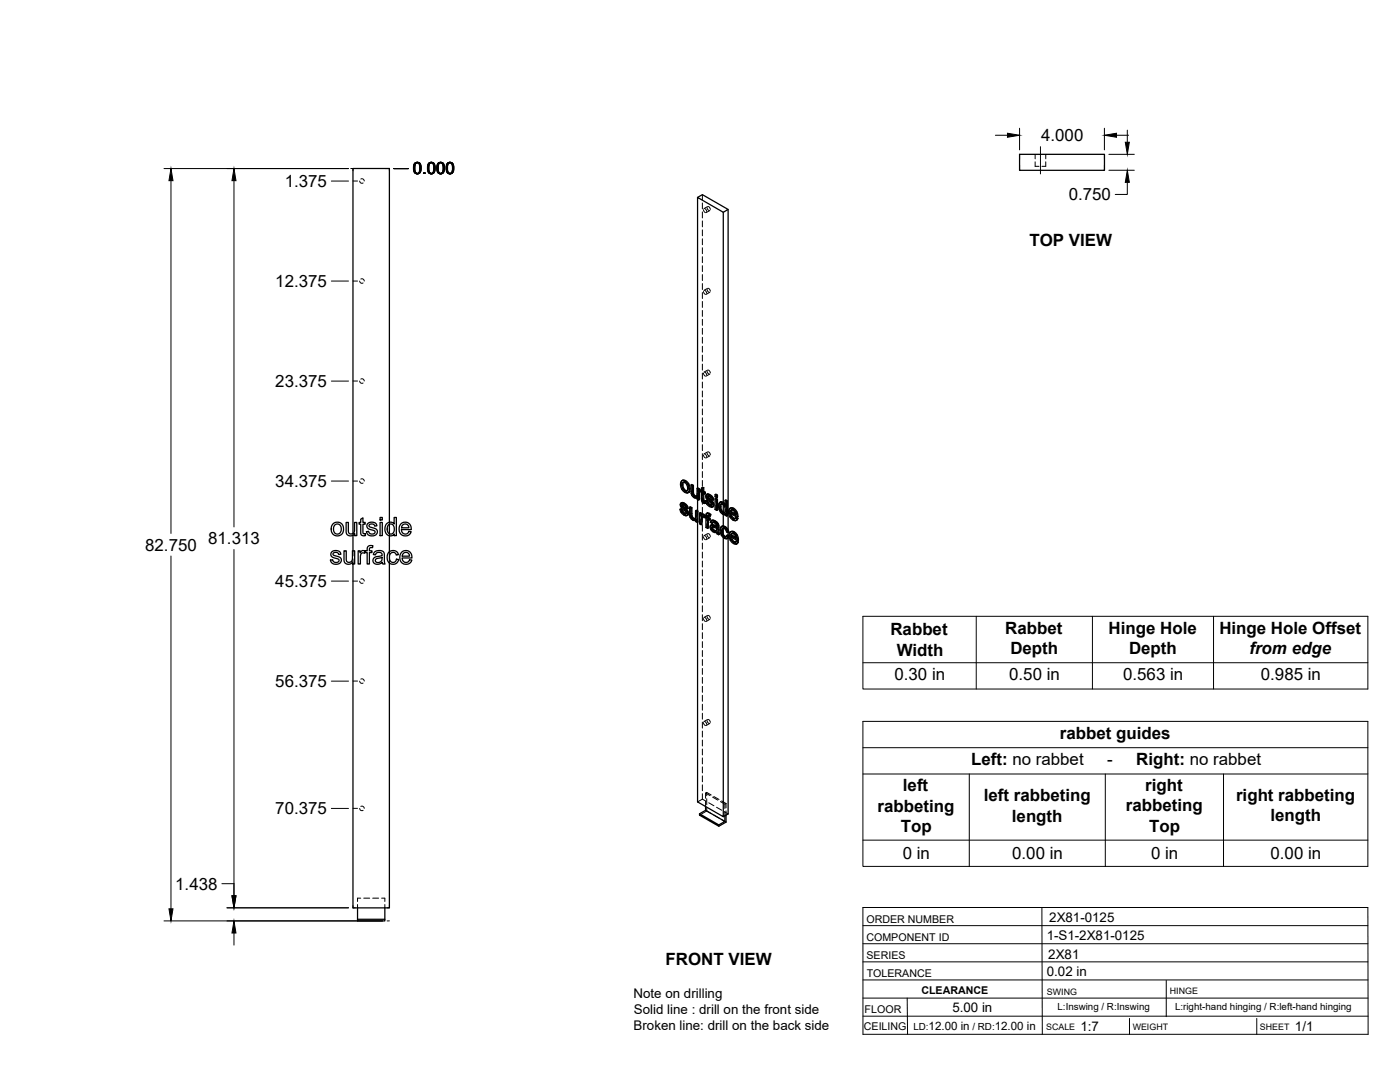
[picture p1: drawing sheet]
<svg xmlns="http://www.w3.org/2000/svg" width="559mm" height="432mm" viewBox="0 0 559 432" stroke-linecap="round" stroke-linejoin="round" font-family="sans-serif">
<!-- layer: Visible -->
<g fill="none" stroke="#000" stroke-width=".51">
<path d="M278.4 78.8l2-1.1 10.2 5.9-1.9 1.1M407 61.6h33.8v6.4h-33.8zM290.6 83.6v127.8M272.2 191.8l.6-.2 .9 .2zM272.2 191.8l-.5 .6-.1 .9 .5 1.9 1.5 1.4 .8 .1 .5-.3M272.3 193.6l.3 1.4M272.6 195l.3-.1 .8 .8-.3 .2zM272.8 192.5l-.2 .9M272.9 194.9l-.3-1.5-.3 .1 .2-.8 .5-.2 .9 .6 .5 1.4-.2 1.4h-.8M273.4 192l1 1a1.88 1.88 0 0 1 1 2M273.7 195.7l.5 .2M273.7 191.8l1.2 1.3"/>
<path d="M274.6 193.3l.5 1.9 .3-.2-.2 1.2M275.1 195.2l-.2 1.2 .3-.2-.6 .5M275.8 193.5l.7 .4 .3-.2v3.2M276.5 193.9v3.1l.3-.1 .3 .6M276.5 197.1l.3 .6 .3-.2 .5 .4M276.8 197.7l.4 .4h.9l-.3 .1M276.8 193.7l-.7-.4-.3 .2v2.9l.3 1.1 .8 1a.97 .97 0 0 0 1.4 .1v.6l.5 .4M277.2 198.1l.6 .1M278.2 194.9l.6 .4 .4-.2v4.3l-.4 .2v-4.3M278.3 198.6l-.3 .2M278.4 194.8v-116l10.3 5.9v115.7l-.7-.2-.8 .4-.4 1.7 .9 2.2 1.1 .8 .6-.2v.5l.6 .4M278.4 199.3v4.6"/>
<path d="M279.2 195.1l-.7-.4-.3 .2v2.6l-.4 .7M280 195.5l-.5 .1v.6l.5 .3v3.3l.9 1h.7l-.1-.7h-.6M280 194.8l.9-.2v1.5M280.6 194.8v1.5l.3-.2 .6 .3M280.6 196.3l.6 .3 .3-.2v.6l-.3 .2v-.6M280.6 199.7l.7 .2M280.7 200l.8 .1M280.9 194.6l-.9 .2v1.1l-.5-.3M280.9 197v2.6M281.2 197.2l-.6-.4v2.8l.5 .2M281.6 199.8l.6 .3M282.1 197.3l.7-.1 .6 .2"/>
<path d="M282.3 198.3l.1 .3 .3-.2 .2 .3M282.4 198.6l.2 .3 .3-.2 1.5 1.4M282.4 197.1l-.4 .3M282.5 197.4h.9l.7 .6M282.5 199.9l-.9-.1 .7 1.6 1.3 .9 .9-.1M282.6 198v.1M282.6 198.9l1.4 1.4 .4-.2 .4 .6M282.7 198.4l-.4-.3 1 .3 .6 1 .6 .2M282.8 197.2l-.9 .3-.2 .9 .3 .7 2 1.9-.2 .7M283.1 197.6l.7 .6 .3-.2 .5 .6M283.8 198.2l.5 .6 .3-.2 .2 .9-.3 .1-.2-.8M285.4 199l.3-.1 .7 .3-.4 .2z"/>
<path d="M285.4 197.4l.3-.2 .7 .4-.4 .2zM285.4 199v4.3l.6 .4M285.4 197.4v.8l.6 .4M286.4 199.2v4.3l-.4 .2v-4.3M286.4 197.6v.8l-.4 .2v-.8M289.4 199.7l.6 .3 .3-.1v5.9l-.3 .2v-6M290.3 199.9l-.6-.4-.3 .2v2.1l-.4-.7M133 209l1.7-.6 1.7 .7 .6 1v2.2l-1.1 1.3-1.7 .2-1.4-.8-.6-1.6a2.79 2.79 0 0 1 .8-2.4zM133.5 209.6l.6-.4 .9-.1 1 .9 .1 1.9-.8 1.1h-1.2l-.7-.6-.3-1.5zM137.3 219.8h.9v3.8a1.32 1.32 0 0 0 1.7 .7 1.32 1.32 0 0 0 .8-1.7v-2.8h.9v5.3h-.8v-.8a1.86 1.86 0 0 1-2.3 .9 1.86 1.86 0 0 1-1.2-2.1zM138.2 208.5h.8l.1 3.8a1.31 1.31 0 0 0 1.7 .7 1.31 1.31 0 0 0 .7-1.7v-2.8h.9v5.3h-.8v-.8a1.86 1.86 0 0 1-2.2 .8 1.86 1.86 0 0 1-1.2-2zM140.9 213.7v6.1"/>
<path d="M143 219.8h.7v.8a1.27 1.27 0 0 1 2.1-.6l.8-.2v-1.1a1.58 1.58 0 0 1 2.2-.9l-.1 .8a.81 .81 0 0 0-.9-.1 .81 .81 0 0 0-.4 .8v.5h1.1v.7h-1.1v4.6h-.8v-4.6h-.8v-.4l-.3 .7-.9-.2-.6 .5-.2 4h-.8zM144 207.2l.9-.5v1.8h.9v.7h-.9v3.4l.2 .3 .7 .1 .1 .7h-1.3l-.5-.4-.1-4.1h-.7v-.7h.7zM146.7 209l1.7-.6a1.73 1.73 0 0 1 2 1.4l-.8 .2a1.17 1.17 0 0 0-1.1-.9 1.17 1.17 0 0 0-1.2 .8l.4 .4 2.1 .6a1.59 1.59 0 0 1 .7 2.1 1.59 1.59 0 0 1-2 .9l-1.5-.4-.7-1.3 .9-.2 .2 .7 .7 .4 1.3-.2a.74 .74 0 0 0 .3-.9 .74 .74 0 0 0-.9-.4l-1.3-.4a1.37 1.37 0 0 1-.8-2.2zM151.7 208.5h.9v5.3h-.9zM151.7 206.5h.9v1h-.9zM154.3 209l1.1-.6a1.86 1.86 0 0 1 1.9 .7v-2.6h.9v7.3h-.8v-.7a2.16 2.16 0 0 1-2.7 .5 2.16 2.16 0 0 1-1.1-2.5zM154.9 209.6l1.3-.5 1 1.1v2l-.7 .8h-1l-.8-.9-.1-1.5zM155.4 208.4v-141.2h-14.5v145.7M155.4 209.2v3.8M155.4 213.8v6.4M160 209.1l1-.6h1.5l1 .6 .5 1.1 .1 1.1h-3.9l.2 1 .9 .7a1.43 1.43 0 0 0 1.9-.9l.9 .1-.7 1.1-.8 .5h-1.6l-1-.6-.7-1.8 .1-1.1zM160.7 209.5l.6-.3h1.1l.5 .5 .3 .9h-2.9z"/>
<path d="M271.4 203.2l.6 .3M271.9 200.7l.7-.1 .6 .2M272 203.5l.4-.2 .2 .9-.3 .1zM272.1 201.7l.7 .4M272.2 202l.2 .3 .4-.2 1.5 1.4M272.2 200.6l-.4 .2M272.3 204.3l.7 .6h.8M272.3 200.8h.9l.8 .6M272.4 203.3l-1-.1 .8 1.8 1.2 .7 .9-.1M272.4 202.3l1.5 1.4 .4-.2 .4 .7M272.5 201.4l-.1 .1M272.5 201.8l-.3-.3 1 .3 .5 1 .7 .3"/>
<path d="M272.6 204.2l.7 .6M272.6 200.6l-.9 .3-.2 .8 .4 .9 1.9 1.8-.2 .7M272.9 201l.7 .6 .4-.2 .5 .7M273 204.9l.6 .2M273.6 201.6l.5 .6 .4-.1 .2 .8-.3 .2-.3-.9M273.7 205.1h-.1M273.9 203.7l.4 .6 .4-.1 .1 .7M274.3 204.3l.2 .7 .3-.1-.2 .5M274.5 205l-.2 .6 .3-.2-.4 .4M275.2 202.4l.7 .4 .3-.2v3.2M275.9 202.8v3.1l.3-.1 .3 .6M275.9 206l.3 .6 .3-.2 .4 .4"/>
<path d="M276.2 206.6l.4 .4h.9M276.2 202.6l-.7-.4-.3 .2v3l.3 1.2 .8 .8a.97 .97 0 0 0 1.4 .1M276.6 207l.6 .2M277.5 207l-.3 .2M277.6 203.8l.7 .4 .3-.2v4.3l-.3 .2v-4.3M277.7 207.5v.7l.6 .3M277.7 207.5l-.2 .2M278.4 208.4v111.6l10.3 5.9v-111.4M278.6 204l-.7-.4-.3 .2v2.7l-.4 .7M279.2 204.7l.6 .4 .3-.2v.5l.4-.2M279.8 205.1v.6l.7-.5 .4 .1M280 206.4l.2 2.8-.3 .2v-2.2"/>
<path d="M280.1 204.9l-.6-.3-.3 .1v4.3l.7 .4M280.2 205.3h.7l.6 .4M280.3 206.1v.1M280.6 205.4l.6 .5M281 206.6l-.8-.5-.2 .3 .3-.2-.1 .8M281.2 206.4l.6 .4v3.7l.6 .4M281.2 206.4v-.3l-.2 .5M281.2 200.3l.1 .7M281.2 206.5l-.2 .1M282.2 204.9h.9l.6 .4M282.2 200.1l.3-.2 .3 .8-.3 .2zM282.4 206.6l.7 .4 .3-.2v.6l-.3 .1v-.5"/>
<path d="M282.5 204.7l-.5 .2M282.5 200.9l.7 .6h.8M282.7 207.3v3.4l-.3 .2v-3.8l.7 .4M282.7 205.7v.7M282.8 205.1l.6 .4 .3-.2-.4 .8 .1-.6M282.8 200.7l.7 .7M283.1 204.9l-.6-.2-.5 .2-.2 1.3-.6-.3 .6-.1M283.2 201.5l.6 .2M283.3 206.1a.45 .45 0 0 0-.5-.5 .45 .45 0 0 0-.4 .6v.4l.3-.2 .7 .4M283.9 209.6l.7-.2 1.4 .5M283.9 201.7h-.1M284.1 210.7l.2 .6 .3-.2 .6 .5"/>
<path d="M284.1 200.3l.4 .6 .3-.2 .2 .8M284.2 210.4l-.1 .3 .3-.2 .2 .6M284.2 209.4l-.5 .2M284.3 211.3l.5 .5h1h-1M284.3 210.3l-.1 .1M284.4 207.7l.8 .4 .3-.2 .8 .6M284.4 210.3l.6 .2a.79 .79 0 0 1 .9 .2 .79 .79 0 0 1 0 1l-.4 .3M284.4 210.3l-.2 .1M284.4 210.3v.2M284.5 200.9l.2 .7 .3-.1-.2 .5M284.5 208.4l-.4 .5 .2-.4 .5-.1 1.1 1a.43 .43 0 0 1 .1 .6 .43 .43 0 0 1-.7 0l-1-.4M284.6 209.4l-1 .3-.2 1 .7 1.1 1.1 .7a.62 .62 0 0 1 1 .5l.6 .4"/>
<path d="M284.7 201.6l-.2 .6 .3-.2-.5 .4M284.7 207.6l-.8 .2M285.2 208.1l.8 .5 .3-.1 .4 .5M285.5 207.9l-.8-.3-.9 .3-.3 .5 .6 .5M286 208.6l.4 .6 .3-.2 .2 .7M286.4 209.2l.2 .6 .3-.1 .1 2.9M286.6 209.8l.1 2.9 .3-.1 .1 .6-.3 .2-.1-.6M287.4 202.4l.3 1.4M287.5 200.4h1.2l.6 .6M287.7 201.3h.7l.7 .8 .3 1.1-.2 1.4M287.7 201.3l-.3 1.1 .4-.2 .3 1.4M287.7 203.8l.4-.2 .7 .8-.4 .2z"/>
<path d="M287.8 201.2l-.1 .1M287.8 200.3l-.5 .2M288 201.1l-.2 1.1M288.1 212v.1a1.2 1.2 0 0 0 .8 1.4l.5 .5M288.2 210.1l.9 .2 .3-.2 1 1M288.4 213.4l.7 .8h.8M288.4 200.6l.6 .5h.4M288.4 204.6h.8M288.5 209.9l-.6 .3M288.6 210.8l-.2 1M288.7 210.8v2.4l-.3-1.4-.3 .2v-.4l.3-.7 .4-.1 .7 .4 .5 1.1 .6 .2v1.2M288.7 201.5v2.8"/>
<path d="M288.7 205.3v4.6M288.8 204.4l.4 .1M289.1 210.3l.8 .6a1.43 1.43 0 0 1 1 1.5l-.3 .1-.5-1.3M289.4 210.1l-.9-.2-.7 .3-.3 .7v1.4l.9 2 1 .6 .7 .1M289.4 205.1l-.2 .2M290 213.7l.7 .4M290.6 214.7v110.1l-1.9 1.1M290.7 214.1l.3-.1-.2 .5-.7 .5zM291 214l-.6-.5-.7 .8-.6-.1M291.3 202.9h1a1.84 1.84 0 0 1 1.8 1.2M291.5 212.3l.8-.1a1.99 1.99 0 0 1 2 1.3M291.5 204.3l2.1 1.2-.4-1.1-.9-.9-.6 .1-.2 .7 .3-.2 1.7 1"/>
<path d="M291.7 213.6l2.1 1.2-.5-1.3-.9-.6h-.4l-.3 .7 .3-.2 1.7 1M291.8 206.1l.8 .8h.8M291.8 205l.3 .9M292 203.5l-.2 .6M292 214.4l.3 .9M292 215.5l.8 .8h.8M292.2 212.9l-.2 .5M292.5 203l1 1a1.94 1.94 0 0 1 1.1 2.1M292.6 206.9l.6 .2M292.7 212.4l1.1 1a1.97 1.97 0 0 1 .9 2M292.8 216.3l.5 .2M292.9 202.8l-.9-.2-1 .7-.2 1 .2 1.4 .7 1.1 1.3 1h.7l.8-.9"/>
<path d="M293.1 212.2l-.9-.2-.9 .5-.3 1.5 .3 1.2 .7 1.1 1.2 .8 .6 .1 .9-.9M293.3 207l-.1 .1M293.5 216.4l-.2 .1M293.6 206.6l.6 .5M293.8 204.3l.4 1.9 .4-.1-.4 .1M293.8 216l.6 .5M293.9 213.7l.5 1.9 .3-.2-.3 .2M294.2 206.4l-2.8-1.6 .4 1.3 .3-.2 .8 .9M294.4 215.8l-2.8-1.6 .4 1.3 .3-.2 .8 .8M294.5 206.9l-.7 .8M294.5 206.9l-.6-.5-.7 .7M294.7 216.3l-.7 .8"/>
<path d="M294.7 216.3l-.6-.5-.8 .7M132.5 220.2l1.3-.5a1.81 1.81 0 0 1 2.3 1.5l-.9 .1a1.21 1.21 0 0 0-1.1-.9 1.21 1.21 0 0 0-1.2 .8l.3 .4 2.3 .7a1.6 1.6 0 0 1 .6 2.1 1.6 1.6 0 0 1-2 .8l-1.4-.4-.8-1.3 .9-.1 .3 .7 .6 .3 1.3-.2a.81 .81 0 0 0 .2-1 .81 .81 0 0 0-1-.4l-1.1-.3a1.36 1.36 0 0 1-1-.9 1.36 1.36 0 0 1 .4-1.4zM149.4 220.4l1.7-.7 1.2 .1 .8 .5 .6 4.8h-.9l-.2-.7-1.2 .7-1.2 .1-.9-.4-.4-.7a1.74 1.74 0 0 1 2-2l.6-.1a.8 .8 0 0 0 1-.9 .8 .8 0 0 0-1.1-.6l-1.1 .2-.4 .7-.9-.1zM149.9 223.2l2.6-.8a1.59 1.59 0 0 1-.6 1.8 1.59 1.59 0 0 1-1.9-.1zM155.2 220.4l1.1-.6 1.5 .1 .8 .6 .4 .9-.8 .1a1.47 1.47 0 0 0-2-.9 1.47 1.47 0 0 0-.8 2.1l.5 1.3 .7 .4 1.1-.2 .5-1 .9 .1-.5 1.2a2.49 2.49 0 0 1-3.2 .2 2.49 2.49 0 0 1-.8-3.2zM155.4 224.7v137.6h-14.5v-137.2M160.3 220.4l1-.6h1.5l.9 .6 .6 1.1 .1 1.2h-3.9l.2 .9 .8 .8a1.46 1.46 0 0 0 2-1l.8 .3-.4 .8-1 .6h-1.7l-.9-.6-.5-.8-.2-1.2 .1-1.1zM161 220.9l.6-.4 1 .1 .6 .5 .3 .9h-3zM281.6 321.9v1.5l-2.4 1.4v.5l7.7 4.4v-.5l-7.7-4.4M281.6 323.4l7.7 4.4-2.4 1.4M289.3 325.6v2.2M289.8 325.3v2.8l-2.9 1.6"/>
<path d="M142.7 362.3v5.2h10.9v-.6h-10.9M153.6 362.3v4.6"/>
</g>
<!-- layer: Hidden -->
<g fill="none" stroke="#000" stroke-width=".4">
<path d="M143.6 72.2l.4 .8h.9M144 71.5h1l.4 .7M280.4 77.7v2.1M413.2 64.6v1.8h1.5M413.2 61.6v1.8M417.4 64.6v1.8h-1.5M417.4 61.6v1.8M280.4 81v2.4M280.4 84.6v2.4M280.4 88.2v2.3M280.4 91.7v2.4M280.4 95.3v2.4"/>
<path d="M280.4 98.9v2.4M280.8 83.7l.2 .7 .6 .5M281.2 83.2l.7 .6 .2 .6M282.2 82.8l.2 .7 .7 .5M282.4 82.4l-1.4 .9M282.7 82.4l.6 .4 .2 .8M283.3 84l-1.4 .8M143.6 112.2l.4 .7h.9M144 111.4h1l.4 .8M280.4 102.4v2.4M280.4 106v2.4M280.4 109.6v2.4"/>
<path d="M280.4 113.2v2.3M280.4 116.7v2.4M280.8 116.3l.2 .7 .6 .5M281.2 115.9l.7 .5 .2 .7M282.2 115.5l.2 .7 .7 .5M282.4 115.1l-1.4 .8M282.7 115l.6 .5 .2 .7M283.3 116.6l-1.4 .9M280.4 120.3v2.4M280.4 123.9v2.4M280.4 127.4v2.4M280.4 131v2.4"/>
<path d="M280.4 134.6v2.4M280.4 138.2v2.3M143.6 152.1l.3 .7h1M144 151.3h1l.4 .8M280.4 141.7v2.4M280.4 145.3v2.4M280.4 148.9v2.4M280.4 152.5v2.3M280.4 156v2.4M280.4 159.6v2.4M280.8 148.9l.2 .7 .6 .5M281.2 148.5l.7 .6 .2 .6"/>
<path d="M282.2 148.1l.2 .7 .7 .5M282.4 147.7l-1.4 .8M282.7 147.7l.6 .4 .2 .7M283.3 149.3l-1.4 .8M280.4 163.2v2.3M280.4 166.8v2.3M280.4 170.3v2.4M280.4 173.9v2.4M280.4 177.5v2.3M143.6 192l.4 .8h.9M144 191.2h1l.4 .8M271.9 193.1l.5 1.9-.3 .2"/>
<path d="M272.4 195l1.3 1.3-.3 .2M272.5 191.6l-.9 1.7M272.8 192.5l-.2 .1M272.9 192.4h.8l-.3 .2M273.7 192.4l.8 .9-.3 .2M273.7 196.3l.9 .3-.3 .1M274.5 195.7l-.3 .2M274.5 193.3l.3 1.4-.4 .2M274.8 194.7l-.1 .7-.5 .5M274.9 196.5l-.3 .1M276.1 193.3l.1 3.4-.3 .2M276.2 196.7l.2 .7-.3 .1"/>
<path d="M276.4 197.4l.4 .6-.3 .1M276.8 198l.6 .5-.3 .1M277.4 198.5l.7 .2 .5-.3-.3 .2M278.1 198.1h.1M278.3 198l-.4 .2M278.4 198.6h-.1M278.4 197.8l-.3 .3M278.4 194.8v1.6M278.4 197.6v1.7M278.5 194.7v2.8l-.4 .5M278.6 198.4v.7l-.3 .1M278.6 199.1l.6 .3"/>
<path d="M279.8 196l.5 .3-.3 .2M279.8 195.4v.6l-.3 .2M280 195.5l.3 .2M280.3 196.3l.1 3.3-.4 .2M280.3 194.6v1.1l-.3 .2M280.4 199.6l.2 .5-.3 .2M280.4 181v2.4M280.4 184.6v2.4M280.4 188.2v2.4M280.4 191.7v2.4M280.4 195.3v2.4M280.4 198.9v2.4"/>
<path d="M280.6 196.8l.3-.2v.4M280.8 181.6l.2 .7 .6 .5M280.9 196.6l.6 .4M281.2 181.1l.7 .6 .2 .6M281.9 199.7l.5 1.3-.3 .1M282 197.8l.2 .7-.4 .2M282.1 197.4l-.4 .6M282.2 198.5l.4 .6-.4 .2M282.2 180.7l.2 .7 .7 .5M282.3 197.2l-.5 .4M282.4 180.3l-1.4 .9M282.5 198l.3-.2-.2 .2"/>
<path d="M282.6 199.1l1.6 1.6-.4 .2M282.7 180.3l.6 .4 .2 .8M282.7 197.9l-.3 .1M282.8 197.8l.6 .2-.3 .2M283.3 181.9l-1.4 .8M283.4 198l.6 .5-.3 .2M284 198.5l.2 .7-.3 .2M284.2 199.2l.6 .3M285.7 197.2v.9l-.3 .1M285.7 198.9v1.5M285.7 198.1l.7 .3M289.7 199.5v2.1l-.3 .2"/>
<path d="M140.9 212.9v.8M140.9 219.8v2M155.4 208.4v.8M155.4 213v.8M271.7 203.1l.5 1.3-.3 .2M271.8 201.3l.2 .6-.3 .2M271.9 200.8l-.4 .6M272 201.9l.4 .6-.3 .2M272.1 200.6l-.5 .4M272.2 204.4l1.1 1-.3 .1M272.3 201.4l.3-.2-.1 .2M272.4 202.5l1.6 1.6-.3 .2"/>
<path d="M272.6 201.3l-.4 .1M272.6 201.2l.6 .2-.3 .2M273.2 201.4l.6 .6-.3 .1M273.3 205.4l.8 .2-.3 .2M273.8 204.9h.2M273.8 202l.3 .6-.4 .2M274 204.1l.2 .5-.3 .1M274 204.9l-.3 .2 .3-.2M274.1 202.6l.6 .3M274.2 204.6l-.2 .3M274.5 205.6h-.4M275.5 202.2l.1 3.4-.3 .2"/>
<path d="M275.6 205.6l.2 .7-.3 .2M275.8 206.3l.4 .6-.3 .2M276.2 206.9l.6 .5-.3 .2M276.8 207.4l.7 .2 .5-.3-.2 .2M277.5 207h.1M277.7 206.9l-.4 .2M277.8 206.7l-.3 .3M277.9 203.6v2.8l-.4 .5M278 207.3v.7l-.3 .2M278 208l.6 .3M278.4 203.9v1.6M278.4 206.7v1.7"/>
<path d="M279.5 207.3v1.6l-.3 .1M279.5 208.9l.7 .3M279.5 204.6v1.5M280.1 206.1l.8-.1-.3 .2M280.1 205.4v.1M280.3 206.1l.2-.2-.3 .2M280.4 202.5v2.4M280.4 206v2.4M280.4 209.6v2.4M280.4 213.2v2.4M280.4 216.7v2.4M280.4 205.2l-.6 .5"/>
<path d="M280.6 200.1l.6 .5-.4 .1M280.8 214.2l.2 .7 .6 .5M280.9 206l.4 .4M281.2 200.6l.4 .2M281.2 206.1l.3-.2-.2 .5M281.2 213.8l.7 .5 .2 .6M281.5 205.7v.1M281.5 206.3l.6 .3-.3 .2M281.5 205.9l-.2 .5M281.5 205.7l-.3 .3M281.8 205.8l.3 .2M282.1 209v1.3l-.3 .2"/>
<path d="M282.1 206.6v1.3M282.1 210.3l.6 .4M282.2 205l-.1 1-.3 .2M282.2 213.4l.2 .7 .7 .5M282.3 204.7l-.5 .4M282.4 201l1.1 1-.3 .1M282.4 207.1l.3-.2v.4M282.4 213l-1.4 .8M282.5 205.7l.4-.2-.2 .2M282.7 212.9l.6 .5 .2 .7M282.7 206.9l.7 .5M282.9 205.5l.4 .1-.4 .2"/>
<path d="M283.3 205.6l.3 .3M283.3 214.5l-1.4 .9M283.5 202l.8 .2-.3 .2M283.7 210.1l.4 1.1-.4 .2M283.8 209.6l-.4 .7M283.8 208.2l.7 .5M284 201.5h.1M284 209.4l-.5 .4M284.1 211.2l.9 .9-.3 .2M284.1 207.7l-.6 .7M284.2 200.7l.1 .5-.3 .1M284.2 201.5l-.3 .2 .2-.2"/>
<path d="M284.2 207.6l-.4 .3M284.3 201.2l-.2 .3M284.4 208.4l.4-.2-.3 .2M284.5 210.2l.2-.1zM284.5 210.2l-.2 .1M284.6 210.1l-.4 .2M284.6 202.2h-.3M284.7 210.1l1.6 .5-.3 .2M284.8 208.2l.6 .2-.3 .2M285 212.1l.7 .2-.3 .2M285.4 208.4l.7 .7-.3 .2M285.7 212.3l.7-.1-.4 .2"/>
<path d="M285.7 201.6v1.6l-.3 .1M285.7 203.2l.7 .3M286 209.9l.3 .1M286 211.7l-.3 .2M286.1 209.1l.2 .7-.3 .2M286.2 211.5l-.4 .3M286.3 210.6l-.1 .9-.3 .2M286.3 209.8l-.3 .4M286.4 212.2l.1 .7-.3 .1M286.5 212.9l.6 .3M287.1 201.8l.2 1.3-.3 .2M287.3 200.7l-.2 1.1-.3 .2"/>
<path d="M287.3 203.1l.6 1.1-.3 .2M287.6 200.3l-.6 .6M287.7 211.4l.5 1.9-.3 .2M287.9 204.2l.8 .8-.3 .1M287.9 210.3l-.2 1.1-.3 .2M288 201.1h.7l-.3 .2M288 201.1l-.2 .1M288 201.1h.1M288.1 201l-.3 .2M288.2 213.3l1.2 1.3-.3 .2M288.2 210l-.6 .5M288.6 210.8l-.2 .1"/>
<path d="M288.7 210.7l.8 .1-.4 .1M288.7 200.4v1.1M288.7 204.3v1M288.7 209.9v.9M288.7 213.2v1.3M288.7 205l.7 .1 .4-.2-.4 .2M288.7 201.1l.8 .8-.4 .2M289.4 201.1l.3 .5M289.4 214.6l1.1 .2M289.5 210.8l.5 .5-.3 .2M289.5 201.9l.3 1.5-.4 .2M289.5 205.1h-.1"/>
<path d="M289.8 203.4l-.1 .7-.5 .4 .3-.1M289.8 204.9v.6l-.4 .1M289.8 205.5l.5 .3M290 211.3l.3 .8-.3 .2M290 214.1l-.1 .1M290.3 212.1l.6 .3M290.4 213.5l-.7 .8M290.6 211.4v1.1M290.6 213.7v1M291.1 204.1l.5 1.9-.3 .2M291.3 213.5l.5 1.9-.3 .2M291.4 204.8l.4-.1v.3"/>
<path d="M291.6 206l1.3 1.4-.3 .1M291.6 202.7l-.8 1.6M291.6 214.2l.4-.2v.4M291.8 204.7l2.7 1.5M291.8 215.4l1.3 1.3-.3 .2M291.8 212.1l-.5 1.4-.3 .2M292 214l2.7 1.6M292 203.5l-.2 .1M292.1 203.4l.8 .1-.4 .1M292.2 212.9h-.2M292.3 212.7l.8 .1-.4 .2M292.9 203.5l.7 .8-.3 .2"/>
<path d="M292.9 207.4l1.1 .2-.4 .2M293.1 212.8l.7 .9-.3 .2M293.1 216.7l1.1 .3-.4 .2M293.5 206.9h-.1M293.5 206.9l-.2 .1M293.5 205.1l.4 .2M293.6 206.8l-.4 .2M293.6 204.3l.3 1-.3 .2M293.7 216.3h-.1M293.7 216.3l-.2 .1M293.7 214.4l.4 .3M293.8 216.2l-.3 .2"/>
<path d="M293.8 213.7l.3 1-.3 .1M293.9 206.4l-.4 .5M294.1 215.8l-.4 .5M294.1 207.5l-.1 .1M294.3 216.9l-.1 .1M140.9 223.1v2M143.6 231.9l.4 .8h.9M144 231.1l1 .1 .4 .7M155.4 220.2v1.6M155.4 223v1.7M280.4 220.3v2.4M280.4 223.9v2.4"/>
<path d="M280.4 227.5v2.3M280.4 231v2.4M280.4 234.6v2.4M280.4 238.2v2.4M280.4 241.7v2.4M280.4 245.3v2.4M280.4 248.9v2.4M280.4 252.5v2.3M280.4 256.1v2.3M280.4 259.6v2.4M280.8 246.8l.2 .7 .6 .5M281.2 246.4l.7 .6 .2 .6"/>
<path d="M282.2 246l.2 .7 .7 .5M282.4 245.6l-1.4 .8M282.7 245.6l.6 .4 .2 .8M283.3 247.2l-1.4 .8M143.6 271.8l.4 .8h.9M144 271h.8l.6 .8M280.4 263.2v2.4M280.4 266.8v2.3M280.4 270.3v2.4M280.4 273.9v2.4M280.4 277.5v2.4M280.4 281.1v2.3"/>
<path d="M280.4 284.6v2.4M280.4 288.2v2.4M280.4 291.8v2.4M280.4 295.3v2.4M280.4 298.9v2.4M280.8 288.4l.2 .7 .6 .5M281.2 287.9l.7 .6 .2 .6M282.2 287.5l.2 .7 .7 .5M282.4 287.1l-1.4 .9M282.7 287.1l.6 .4 .2 .8M283.3 288.7l-1.4 .8M280.4 302.5v2.4"/>
<path d="M280.4 306v2.4M280.4 309.6v2.4M280.4 313.2v2.4M280.4 316.8v2.1M280.4 318.9l-2 1.1M280.4 318.9l1.5 .9M281.6 319.8v2.1M281.6 316.5l1.8 1M282.1 317.6v-1.4l-.5 .3v2.1M282.1 318.7v2.4M282.1 316.2l1.8 1.1M284.4 318.1l2.1 1.2"/>
<path d="M284.9 317.9l2.1 1.1M287.5 319.9l1.8 1 .5-.2M288 319.6l1.8 1.1M143.6 322.6l.4 .8h.9M144 321.8l1 .1 .4 .7M282.1 323.6l-2.9 1.7M282.1 322.3v1.3M282.1 323.6l1.8 1.1M282.9 320.4l2.1 1.2M284.9 325.3l2.1 1.2M286 322.2l2.1 1.1M288 327l1.8 1.1"/>
<path d="M289.1 323.9l1.5 .9M289.3 320.9v1.7M289.3 323.8v1.8M289.8 320.7v1.7M289.8 323.6v1.7M144 358.4h-1.3v1.4M145.2 358.4h2.4M148.8 358.4h2.3M152.3 358.4h1.3v1.4M142.7 361v1.3M153.6 361v1.3"/>
</g>
<!-- layer: Reference -->
<g fill="none" stroke="#000" stroke-width=".4">
<path d="M140 67.2h.9v1M140.9 72.2h1.8M153.6 67.2h1.8M154.5 67.2h.9v1M407 61.6v2.1M407 65.8v2.2M440.8 61.6v2.1M440.8 65.8v2.2M140.9 112.2h1.8M140.9 152.1h1.8M140.9 192h1.8M140.9 231.9h1.8"/>
<path d="M140.9 271.8h1.8M140.9 322.6h1.8M140.9 361.4v.9h.9M154.5 367.5h.9M155.4 361.4v.9h-.9"/>
</g>
<!-- layer: Hidden Narrow -->
<path d="M276.1 196l-.3 .2M278.5 197l-.3 .2M280.3 198.8l-.3 .1M273.3 203.5l-.3 .1M275.5 204.9l-.3 .2M277.9 205.9l-.3 .2M282.1 205.6l-.3 .1M283.5 200l-.3 .2M285.3 210.3l-.3 .2M286.3 210.9l-.3 .1" fill="none" stroke="#000" stroke-width=".4"/>
<!-- layer: Visible Narrow -->
<path d="M276.8 196.1l-.3 .2M280.9 199.2l-.3 .1M283.5 199.2l-.3 .2M273.3 202.6l-.3 .2M276.2 205l-.3 .2M282.7 206l-.3 .2M285.2 209.6l-.3 .2M287 210.3l-.4 .2M287 211.3l-.4 .2" fill="none" stroke="#000" stroke-width=".4"/>
<!-- layer: Titleblock -->
<path d="M344.4 362.2h201.6l.1 50.6h-201.7zM344.4 376.6h201.6M344.4 369.4h201.6M415.9 362.2l.1 50.6M344.4 383.9h201.6M344.4 398.3h201.6M344.4 391.1h201.6M362.1 398.3l.1 14.4M465.5 391.3v14.4M344.4 405.5h201.7M450.8 406.4v6.4M501.6 406.4v6.4" fill="none" stroke="#000" stroke-width=".4"/>
<!-- layer: Custom Tables -->
<path d="M344.4 246h201.6v29h-201.6zM389.7 246v29M436 246v29M484.4 246v29M344.4 264.5h201.6M344.4 287.9h201.6v57.9h-201.6zM344.4 298.4h201.6M344.4 308.9h201.6M386.9 308.9v36.9M441.2 308.9v36.9M488.4 308.9v36.9M344.4 335.3h201.6" fill="none" stroke="#000" stroke-width=".4"/>
<!-- layer: FD_Dimensions -->
<g fill="none" stroke="#000" stroke-width=".4">
<path d="M397.3 54h4.8M407 51.2v8.6M440.8 51.2v8.6M445.6 54h4.9M450 51.9v4.9M65.4 67.3h73.7M68.2 72.1v140.8M93.4 72.1v138.2M132.2 72.3h6.9M157.2 67.3h5.8M442.6 61.6h10.2M442.6 67.9h10.2"/>
<path d="M450 72.8v4.8h-4.9M132.2 112.2h6.9M132.2 152.1h6.9M132.2 192h6.9M93.4 219.3v138.2M68.2 221.9v140.8M132.2 231.9h6.9M132.2 271.8h6.9M132.2 322.6h6.9M88.6 352.7h4.8M65.4 367.5h87.3M90.6 362.3h48.5"/>
<path d="M93.4 372.3v4.9"/>
</g>
<path d="M402.1 53.2l4.9 .8-4.9 .8zM440.8 54l4.8-.8v1.6zM449.2 56.8h1.6l-.8 4.8zM68.2 67.3l.8 4.8h-1.6zM93.4 67.3l.8 4.8h-1.6zM450 67.9l.8 4.9h-1.6zM92.6 357.5h1.6l-.8 4.8zM67.4 362.7h1.6l-.8 4.8zM93.4 367.5l.8 4.8h-1.6z" fill="#000" stroke="#000" stroke-width=".4"/>
<!-- layer: Smart Centers -->
<path d="M415.3 58.5v10.9" fill="none" stroke="#000" stroke-width=".4"/>
<g font-size="6.7">
<text x="415.6" y="56.3">4.000</text>
<text x="164.8" y="69.6">0.000</text>
<text x="113.6" y="74.6">1.375</text>
<text x="426.6" y="80">0.750</text>
<text x="410.9" y="98.2">TOP VIEW</text>
<text x="109.9" y="114.5">12.375</text>
<text x="109.9" y="154.5">23.375</text>
<text x="109.9" y="194.4">34.375</text>
<text x="58" y="219.8">82.750</text>
<text x="83.1" y="217.1">81.313</text>
<text x="109.9" y="234.3">45.375</text>
<text x="355.4" y="253.6">Rabbet</text>
<text x="401.2" y="252.9">Rabbet</text>
<text x="442.5" y="252.9">Hinge Hole</text>
<text x="486.7" y="252.9">Hinge Hole Offset</text>
<text x="357.9" y="261.6">Width</text>
<text x="403.3" y="261">Depth</text>
<text x="450.6" y="261">Depth</text>
<text x="498.7" y="261">from edge</text>
<text x="109.9" y="274.2">56.375</text>
<text x="357" y="271.4">0.30 in</text>
<text x="402.8" y="271.4">0.50 in</text>
<text x="448.3" y="271.4">0.563 in</text>
<text x="503.3" y="271.4">0.985 in</text>
<text x="423" y="294.8">rabbet guides</text>
<text x="387.6" y="305.4">Left: no rabbet</text>
<text x="441.9" y="305.4">-</text>
<text x="453.5" y="305.4">Right: no rabbet</text>
<text x="360.4" y="315.8">left</text>
<text x="457.1" y="315.8">right</text>
<text x="350.3" y="323.9">rabbeting</text>
<text x="392.7" y="319.8">left rabbeting</text>
<text x="449.4" y="323.8">rabbeting</text>
<text x="493.4" y="319.8">right rabbeting</text>
<text x="109.9" y="325">70.375</text>
<text x="403.9" y="327.9">length</text>
<text x="507" y="327.8">length</text>
<text x="359.5" y="331.9">Top</text>
<text x="458.6" y="331.9">Top</text>
<text x="360.3" y="342.9">0 in</text>
<text x="404" y="342.9">0.00 in</text>
<text x="459.4" y="342.9">0 in</text>
<text x="507.1" y="342.9">0.00 in</text>
<text x="70" y="355">1.438</text>
<text x="265.7" y="385.2">FRONT VIEW</text>
</g>
<g font-size="5.3">
<text x="418.8" y="368">2X81-0125</text>
<text x="417.8" y="375.1">1-S1-2X81-0125</text>
<text x="418.4" y="382.5">2X81</text>
<text x="417.8" y="389.5">0.02 in</text>
<text x="252.9" y="398.4">Note on drilling</text>
<text x="253" y="404.9">Solid line : drill on the front side</text>
<text x="380.1" y="404">5.00 in</text>
<text x="252.9" y="411.2">Broken line: drill on the back side</text>
<text x="431.3" y="411.5">1:7</text>
<text x="516.9" y="411.5">1/1</text>
</g>
<g font-size="4.6">
<text x="370.6" y="411.2">12.00 in</text>
<text x="397" y="411.2">12.00 in</text>
</g>
<g font-size="4.3">
<text x="345.8" y="368.4">ORDER NUMBER</text>
<text x="345.8" y="375.5">COMPONENT ID</text>
<text x="345.8" y="382.7">SERIES</text>
<text x="345.9" y="389.9">TOLERANCE</text>
<text x="367.7" y="396.7">CLEARANCE</text>
<text x="345.1" y="404.3">FLOOR</text>
<text x="344.8" y="411.1">CEILING</text>
</g>
<g font-size="3.9">
<text x="422.1" y="403.1">L:Inswing / R:Inswing</text>
<text x="469" y="403.1">L:right-hand hinging / R:left-hand hinging</text>
<text x="364.6" y="411.2">LD:</text>
<text x="388.2" y="411.2">/ RD:</text>
</g>
<g font-size="3.5">
<text x="417.9" y="397">SWING</text>
<text x="466.9" y="396.9">HINGE</text>
<text x="417.5" y="410.9">SCALE</text>
<text x="452.1" y="410.9">WEIGHT</text>
<text x="502.9" y="410.9">SHEET</text>
</g>
</svg>
